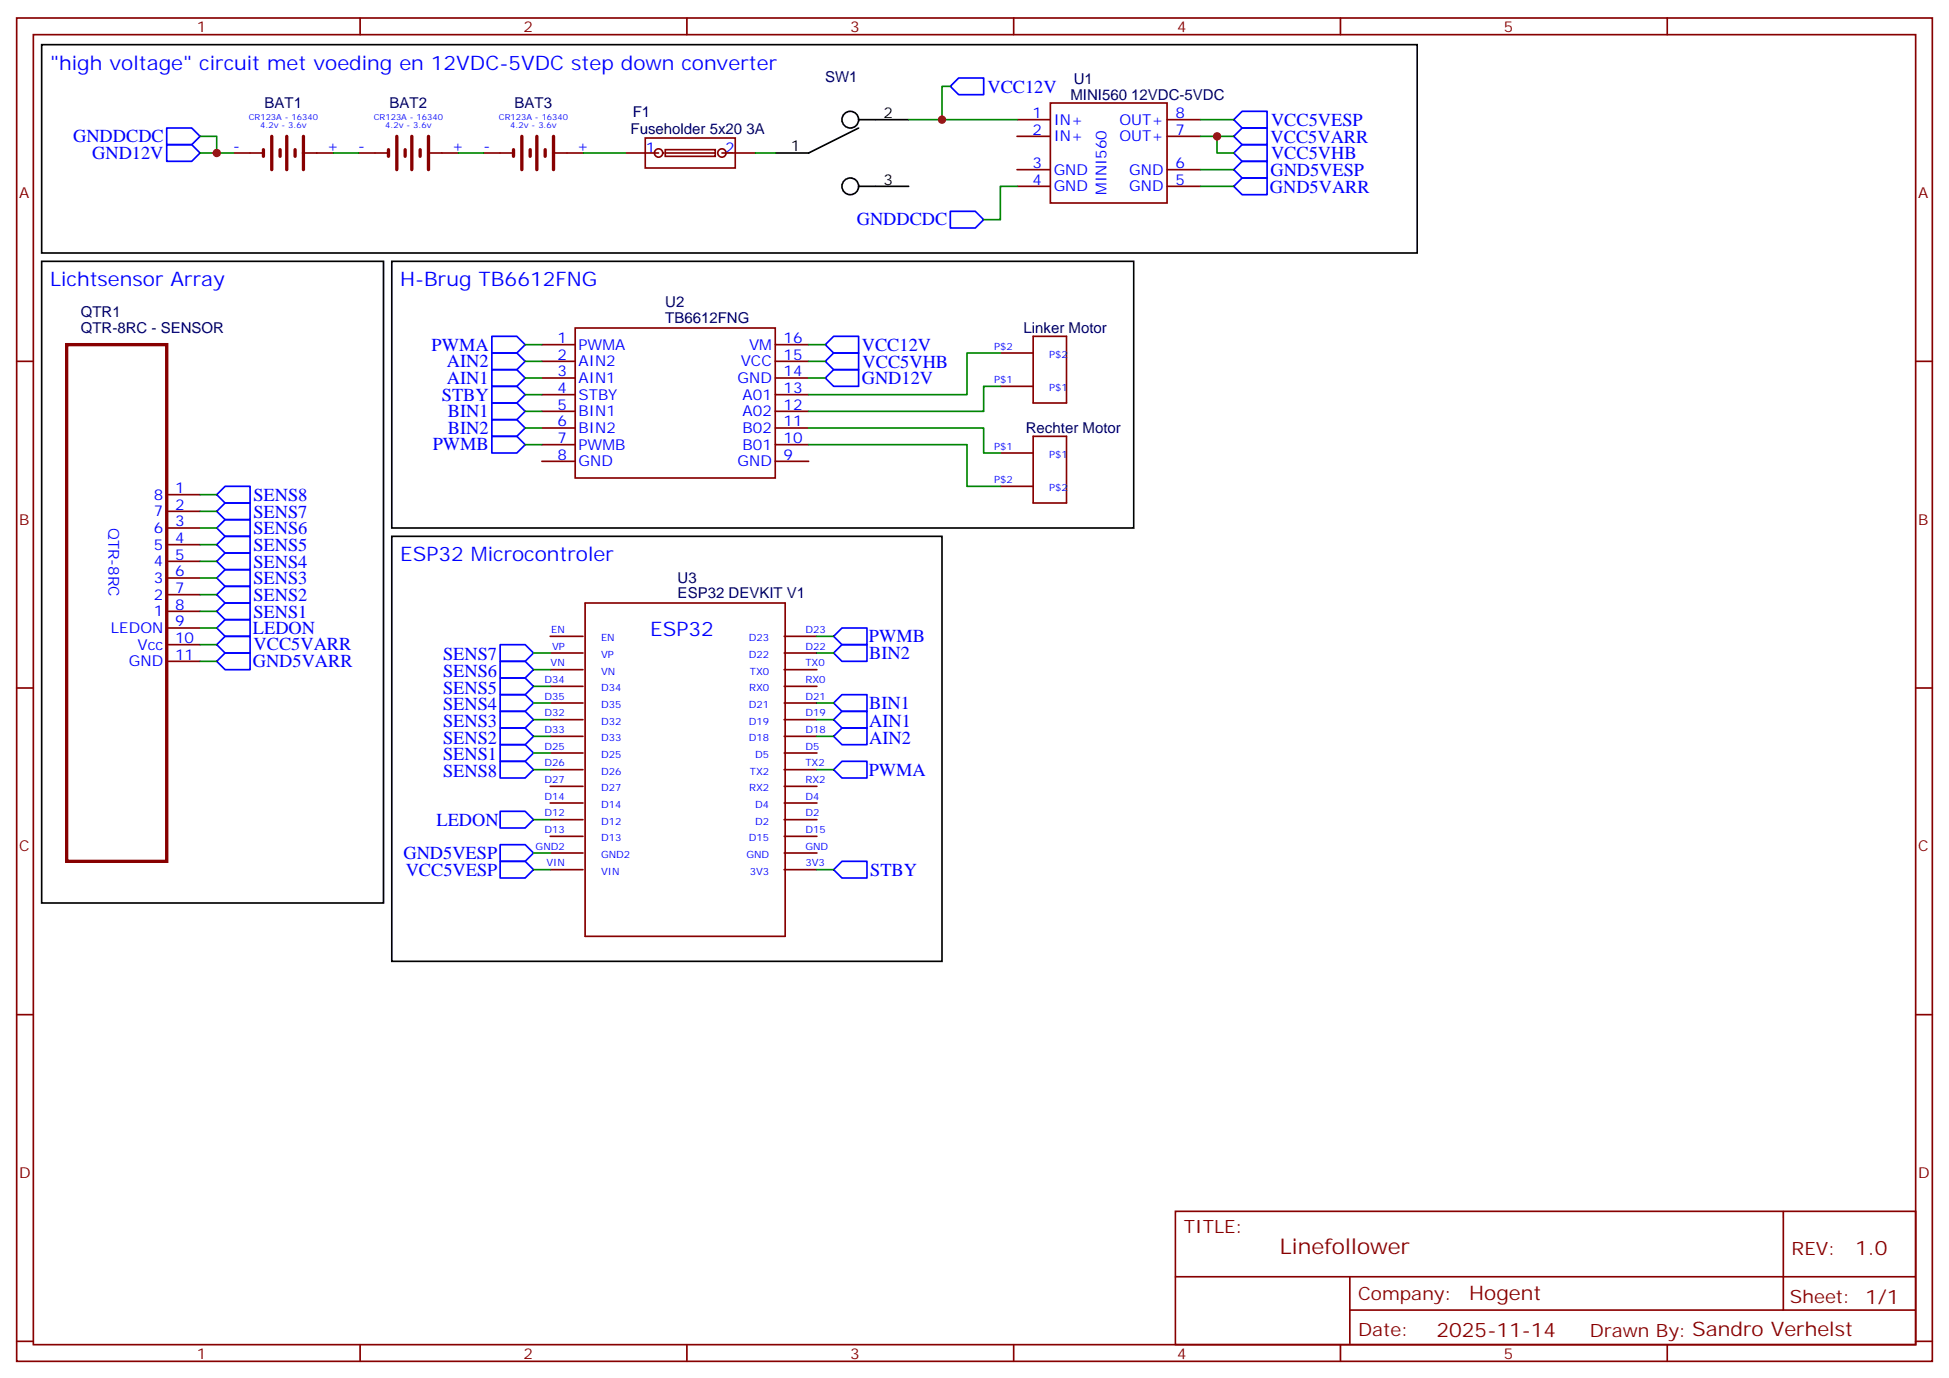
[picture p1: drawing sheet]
<svg xmlns="http://www.w3.org/2000/svg" width="412mm" height="292mm" viewBox="0 0 412 292" stroke-linecap="round" stroke-linejoin="round" font-family="sans-serif">
<g fill="none" stroke="#870000" stroke-width=".35">
<path d="M3.5 3.8h405.4v284.3h-405.4zM7.1 7.3h398.2v277.3h-398.2zM76.2 3.8v3.5M145.3 3.8v3.5M214.5 3.8v3.5M283.6 3.8v3.5M352.8 3.8v3.5M49.4 32.4h6.3M64.2 32.4h6.4M75.8 32.4h6.4M90.7 32.4h6.3M102.3 32.4h6.4"/>
<path d="M117.1 32.4h6.4M132.3 32.4h7M136.5 29.2h19.1v6.4h-19.1zM140.8 31.7h10.5v1.4h-10.5zM140.8 32.4h10.5M152.8 32.4h7M215.2 25.3h7M215.2 28.9h7M215.2 35.9h7M215.2 39.4h7M222.2 21.8h24.7v21.2h-24.7zM246.9 25.3h7.1"/>
<path d="M246.9 28.9h7.1M246.9 35.9h7.1M246.9 39.4h7.1M3.5 76.5h3.6M114.7 76.5h7M114.7 73h7M121.7 69.4h42.3v31.8h-42.3zM164 76.5h7.1M164 73h7.1M211.7 74.7h6.9M218.6 71.2h7.1v14.1h-7.1zM405.3 76.5h3.6"/>
<path d="M114.7 80h7M114.7 83.5h7M114.7 87.1h7M114.7 90.6h7M114.7 94.1h7M114.7 97.6h7M164 80h7.1M164 83.5h7.1M164 87.1h7.1M164 90.6h7.1M164 94.1h7.1M164 97.6h7.1"/>
<path d="M211.7 95.9h6.9M211.7 81.8h6.9M218.6 92.4h7.1v14.1h-7.1zM35.3 118.8h7M35.3 115.3h7M35.3 111.8h7M35.3 108.2h7M35.3 104.7h7M211.7 102.9h6.9M35.3 122.3h7M35.3 125.9h7M35.3 129.4h7"/>
<path d="M35.3 132.9h7M35.3 136.5h7M35.3 140h7M116.4 138.2h7M116.4 134.7h7M123.8 127.6h42.3v70.6h-42.3zM165.9 138.2h7M165.9 134.7h7M3.5 145.6h3.6M116.4 159.4h7M116.4 155.9h7M116.4 152.3h7"/>
<path d="M116.4 148.8h7M116.4 145.3h7M116.4 141.7h7M165.9 159.4h7M165.9 155.9h7M165.9 152.3h7M165.9 148.8h7M165.9 145.3h7M165.9 141.7h7M405.3 145.6h3.6M116.4 177h7M116.4 173.5h7"/>
<path d="M116.4 170h7M116.4 166.4h7M116.4 162.9h7M165.9 177h7M165.9 173.5h7M165.9 170h7M165.9 166.4h7M165.9 162.9h7M116.4 184.1h7M116.4 180.6h7M165.9 184.1h7M165.9 180.6h7"/>
<path d="M3.5 214.8h3.6M405.3 214.8h3.6M248.7 256.4h156.6v28.2h-156.6zM377.3 256.4v20.9M248.7 270.2h156.5M285.6 277.3h119.6M285.6 270.2v14.2M3.5 283.9h3.6M76.2 284.6v3.5M145.3 284.6v3.5M214.5 284.6v3.5M283.6 284.6v3.5"/>
<path d="M352.8 284.6v3.5M405.3 283.9h3.6"/>
<circle cx="139.3" cy="32.4" r=".88"/>
<circle cx="152.8" cy="32.4" r=".88"/>
</g>
<g fill="none" stroke="#870000" stroke-width=".71">
<path d="M55.7 31.7v1.4M57.5 28.9v7M59.3 31.7v1.4M60.7 28.9v7M62.4 31.7v1.4M64.2 28.9v7M82.2 31.7v1.4M84 28.9v7M85.7 31.7v1.4M87.1 28.9v7M88.9 31.7v1.4M90.7 28.9v7"/>
<path d="M108.7 31.7v1.4M110.4 28.9v7M112.2 31.7v1.4M113.6 28.9v7M115.4 31.7v1.4M117.1 28.9v7M14.1 73h21.2v109.3h-21.2z"/>
</g>
<g fill="none" stroke="#008700" stroke-width=".35">
<path d="M201.1 18.3h-1.8v7M42.3 28.9h3.6v3.5M42.3 32.4h7.1M70.6 32.4h5.2M97 32.4h5.3M123.5 32.4h8.8M159.8 32.4h4.2M192.3 25.3h22.9M215.2 39.4h-3.5v7.1h-3.6M254 25.3h7.1M254 28.9h7.1M254 35.9h7.1"/>
<path d="M254 39.4h7.1M257.5 28.9v3.5h3.6M111.1 73h3.6M111.1 76.5h3.6M171.1 73h3.5M171.1 76.5h3.5M211.7 74.7h-7.1v8.8h-33.5M111.1 80h3.6M111.1 87.1h3.6M111.1 90.6h3.6M111.1 94.1h3.6M111.1 83.5h3.6"/>
<path d="M171.1 90.6h37v5.3h3.6M171.1 94.1h33.5v8.8h7.1M171.1 80h3.5M211.7 81.8h-3.6v5.3h-37M42.3 104.7h3.6M42.3 108.2h3.6M42.3 111.8h3.6M42.3 115.3h3.6M42.3 118.8h3.6M42.3 136.5h3.6M42.3 140h3.6M42.3 122.3h3.6"/>
<path d="M42.3 125.9h3.6M42.3 129.4h3.6M42.3 132.9h3.6M112.9 138.2h3.5M172.9 138.2h3.5M172.9 134.7h3.5M112.9 155.9h3.5M112.9 152.3h3.5M112.9 148.8h3.5M112.9 145.3h3.5M112.9 141.7h3.5M112.9 159.4h3.5"/>
<path d="M172.9 155.9h3.5M172.9 152.3h3.5M172.9 148.8h3.5M112.9 173.5h3.5M112.9 162.9h3.5M172.9 162.9h3.5M112.9 180.6h3.5M112.9 184.1h3.5M172.9 184.1h3.5"/>
</g>
<g fill="none" stroke="#00f" stroke-width=".35">
<path d="M201.1 18.3l1.7-1.8h5.3v3.5h-5.3zM35.3 30.6h5.3l1.7 1.8-1.7 1.7h-5.3zM35.3 27.1h5.3l1.7 1.8-1.7 1.7h-5.3zM262.8 34.1h5.3v3.6h-5.3l-1.7-1.8zM262.8 23.6h5.3v3.5h-5.3l-1.7-1.8zM262.8 27.1h5.3v3.5h-5.3l-1.7-1.7zM262.8 37.7h5.3v3.5h-5.3l-1.7-1.8zM262.8 30.6h5.3v3.5h-5.3l-1.7-1.7zM201.1 44.7h5.3l1.7 1.8-1.7 1.8h-5.3zM104.1 74.7h5.3l1.7 1.8-1.7 1.7h-5.3zM104.1 78.2h5.3l1.7 1.8-1.7 1.8h-5.3zM104.1 71.2h5.3l1.7 1.8-1.7 1.7h-5.3z"/>
<path d="M174.6 73l1.8-1.8h5.3v3.5h-5.3zM174.6 76.5l1.8-1.8h5.3v3.5h-5.3zM104.1 85.3h5.3l1.7 1.8-1.7 1.7h-5.3zM104.1 88.8h5.3l1.7 1.8-1.7 1.8h-5.3zM104.1 92.4h5.3l1.7 1.7-1.7 1.8h-5.3zM104.1 81.8h5.3l1.7 1.7-1.7 1.8h-5.3zM174.6 80l1.8-1.8h5.3v3.6h-5.3zM45.9 104.7l1.7-1.8h5.3v3.6h-5.3zM45.9 108.2l1.7-1.7h5.3v3.5h-5.3zM45.9 111.8l1.7-1.8h5.3v3.5h-5.3zM45.9 115.3l1.7-1.8h5.3v3.6h-5.3zM45.9 118.8l1.7-1.7h5.3v3.5h-5.3z"/>
<path d="M45.9 140l1.7-1.8h5.3v3.5h-5.3zM45.9 136.5l1.7-1.8h5.3v3.5h-5.3zM45.9 122.3l1.7-1.7h5.3v3.5h-5.3zM45.9 125.9l1.7-1.8h5.3v3.5h-5.3zM45.9 129.4l1.7-1.8h5.3v3.6h-5.3zM47.6 131.2h5.3v3.5h-5.3l-1.7-1.8zM105.8 140h5.3l1.8 1.7-1.8 1.8h-5.3zM105.8 136.5h5.3l1.8 1.7-1.8 1.8h-5.3zM178.2 132.9h5.2v3.6h-5.2l-1.8-1.8zM178.2 136.5h5.2v3.5h-5.2l-1.8-1.8zM105.8 157.6h5.3l1.8 1.8-1.8 1.7h-5.3zM105.8 154.1h5.3l1.8 1.8-1.8 1.7h-5.3z"/>
<path d="M105.8 150.6h5.3l1.8 1.7-1.8 1.8h-5.3zM105.8 147h5.3l1.8 1.8-1.8 1.8h-5.3zM105.8 143.5h5.3l1.8 1.8-1.8 1.7h-5.3zM176.4 152.3l1.8-1.7h5.2v3.5h-5.2zM176.4 155.9l1.8-1.8h5.2v3.5h-5.2zM178.2 147h5.2v3.6h-5.2l-1.8-1.8zM105.8 178.8h5.3l1.8 1.8-1.8 1.7h-5.3zM105.8 161.1h5.3l1.8 1.8-1.8 1.8h-5.3zM105.8 171.7h5.3l1.8 1.8-1.8 1.8h-5.3zM178.2 161.1h5.2v3.6h-5.2l-1.8-1.8zM105.8 182.3h5.3l1.8 1.8-1.8 1.7h-5.3zM176.4 184.1l1.8-1.8h5.2v3.5h-5.2z"/>
</g>
<g fill="none" stroke="#000" stroke-width=".35">
<path d="M8.8 9.5h291.1v44.1h-291.1zM181.7 27.1l-10.6 5.3h-7.1M181.7 25.3h10.6M181.7 39.4h10.6M8.8 55.3h72.3v135.8h-72.3zM82.9 55.3h157v56.5h-157zM82.9 113.5h116.4v90h-116.4z"/>
<circle cx="179.9" cy="25.3" r="1.76"/>
<circle cx="179.9" cy="39.4" r="1.76"/>
</g>
<g fill="#c00">
<circle cx="45.9" cy="32.4" r=".88"/>
<circle cx="257.5" cy="28.9" r=".88"/>
<circle cx="199.3" cy="25.3" r=".88"/>
</g>
<text font-size="4.6" fill="#800" x="270.8" y="265.4">Linefollower</text>
<g font-size="4.2" fill="#00f">
<text x="10.6" y="14.7">&quot;high voltage&quot; circuit met voeding en 12VDC-5VDC step down converter</text>
<text x="10.6" y="60.6">Lichtsensor Array</text>
<text x="84.7" y="60.6">H-Brug TB6612FNG</text>
<text x="84.7" y="118.8">ESP32 Microcontroler</text>
<text x="137.6" y="134.7">ESP32</text>
</g>
<g font-size="4.2" fill="#800">
<text x="392.5" y="265.7">1.0</text>
<text x="310.9" y="275.2">Hogent</text>
<text x="304" y="283">2025-11-14</text>
</g>
<g font-size="3.9" fill="#00f">
<text x="208.9" y="19.6">VCC12V</text>
<text x="268.9" y="26.7">VCC5VESP</text>
<text x="15.5" y="30.1">GNDDCDC</text>
<text x="19.5" y="33.7">GND12V</text>
<text x="268.8" y="30.2">VCC5VARR</text>
<text x="268.9" y="33.7">VCC5VHB</text>
<text x="268.7" y="40.7">GND5VARR</text>
<text x="268.8" y="37.3">GND5VESP</text>
<text x="181.3" y="47.7">GNDDCDC</text>
<text x="91.3" y="74.2">PWMA</text>
<text x="94.6" y="77.7">AIN2</text>
<text x="182.4" y="74.2">VCC12V</text>
<text x="182.5" y="77.8">VCC5VHB</text>
<text x="94.6" y="81.2">AIN1</text>
<text x="182.4" y="81.4">GND12V</text>
<text x="93.5" y="84.8">STBY</text>
<text x="94.8" y="88.3">BIN1</text>
<text x="91.6" y="95.4">PWMB</text>
<text x="94.8" y="91.8">BIN2</text>
<text x="53.6" y="106.1">SENS8</text>
<text x="53.6" y="109.6">SENS7</text>
<text x="53.6" y="113.1">SENS6</text>
<text x="53.6" y="116.6">SENS5</text>
<text x="53.6" y="120.2">SENS4</text>
<text x="53.6" y="123.7">SENS3</text>
<text x="53.6" y="127.2">SENS2</text>
<text x="53.6" y="130.8">SENS1</text>
<text x="53.5" y="134.1">LEDON</text>
<text x="53.7" y="137.7">VCC5VARR</text>
<text x="183.9" y="135.9">PWMB</text>
<text x="53.5" y="141.2">GND5VARR</text>
<text x="93.8" y="143.3">SENS6</text>
<text x="93.8" y="139.8">SENS7</text>
<text x="183.9" y="139.5">BIN2</text>
<text x="93.8" y="146.8">SENS5</text>
<text x="93.8" y="153.9">SENS3</text>
<text x="93.8" y="150.4">SENS4</text>
<text x="183.9" y="153.9">AIN1</text>
<text x="183.9" y="150">BIN1</text>
<text x="93.8" y="161">SENS1</text>
<text x="93.8" y="157.4">SENS2</text>
<text x="183.9" y="157.4">AIN2</text>
<text x="93.8" y="164.5">SENS8</text>
<text x="183.8" y="164.1">PWMA</text>
<text x="92.4" y="174.8">LEDON</text>
<text x="85.4" y="181.8">GND5VESP</text>
<text x="85.8" y="185.3">VCC5VESP</text>
<text x="184.1" y="185.4">STBY</text>
</g>
<g font-size="3.9" fill="#800">
<text x="250.5" y="261">TITLE:</text>
<text x="379.1" y="265.7">REV:</text>
<text x="287.4" y="275.2">Company:</text>
<text x="378.7" y="275.8">Sheet: 1/1</text>
<text x="287.4" y="282.9">Date:</text>
<text x="336.4" y="282.9">Drawn By: Sandro Verhelst</text>
</g>
<g font-size="3.2" fill="#800">
<text x="41.6" y="6.8">1</text>
<text x="110.8" y="6.8">2</text>
<text x="179.9" y="6.8">3</text>
<text x="249.1" y="6.8">4</text>
<text x="318.2" y="6.8">5</text>
<text x="4.1" y="41.9">A</text>
<text x="405.9" y="41.9">A</text>
<text x="4.1" y="111.1">B</text>
<text x="405.9" y="111.1">B</text>
<text x="4.1" y="180.2">C</text>
<text x="405.9" y="180.2">C</text>
<text x="4.1" y="249.3">D</text>
<text x="405.9" y="249.3">D</text>
<text x="41.6" y="287.6">1</text>
<text x="110.8" y="287.6">2</text>
<text x="179.9" y="287.6">3</text>
<text x="249.1" y="287.6">4</text>
<text x="318.2" y="287.6">5</text>
</g>
<g font-size="3.2" fill="#000080">
<text x="174.6" y="17.4">SW1</text>
<text x="227.2" y="17.7">U1</text>
<text x="56" y="22.9">BAT1</text>
<text x="82.4" y="22.9">BAT2</text>
<text x="108.9" y="22.9">BAT3</text>
<text x="226.5" y="21.2">MINI560 12VDC-5VDC</text>
<text x="133.4" y="28.3">Fuseholder 5x20 3A</text>
<text x="133.9" y="24.7">F1</text>
<text x="140.8" y="65">U2</text>
<text x="17.1" y="70.6">QTR-8RC - SENSOR</text>
<text x="17.1" y="67">QTR1</text>
<text x="140.8" y="68.3">TB6612FNG</text>
<text x="216.6" y="70.5">Linker Motor</text>
<text x="217.1" y="91.7">Rechter Motor</text>
<text x="143.4" y="123.4">U3</text>
<text x="143.4" y="126.6">ESP32 DEVKIT V1</text>
</g>
<g font-size="3.2">
<text x="187" y="25">2</text>
<text x="167.3" y="32">1</text>
<text x="187" y="39.1">3</text>
</g>
<g font-size="3.2" fill="#00f">
<text x="218.5" y="25">1</text>
<text x="218.5" y="28.5">2</text>
<text x="223" y="26.4">IN+</text>
<text x="223" y="29.9">IN+</text>
<text x="236.9" y="29.9">OUT+</text>
<text x="236.9" y="26.4">OUT+</text>
<text x="248.7" y="28.5">7</text>
<text x="248.7" y="25">8</text>
<text x="49.4" y="32">-</text>
<text x="69.1" y="32">+</text>
<text x="75.8" y="32">-</text>
<text x="95.6" y="32">+</text>
<text x="102.3" y="32">-</text>
<text x="122.1" y="32">+</text>
<text x="136.6" y="32.4">1</text>
<text x="153.5" y="32.4">2</text>
<text x="218.5" y="35.6">3</text>
<text x="248.7" y="35.6">6</text>
<text x="218.5" y="39.1">4</text>
<text x="223" y="37">GND</text>
<text x="223" y="40.5">GND</text>
<text x="234.1" y="41.3" transform="rotate(-90 234.1 41.3)">MINI560</text>
<text x="239" y="40.5">GND</text>
<text x="239" y="37">GND</text>
<text x="248.7" y="39.1">5</text>
<text x="117.9" y="72.6">1</text>
<text x="117.9" y="76.1">2</text>
<text x="122.4" y="74">PWMA</text>
<text x="122.4" y="77.5">AIN2</text>
<text x="156.7" y="77.5">VCC</text>
<text x="158.5" y="74">VM</text>
<text x="165.8" y="76.1">15</text>
<text x="165.8" y="72.6">16</text>
<text x="117.9" y="79.7">3</text>
<text x="117.9" y="83.2">4</text>
<text x="122.4" y="81.1">AIN1</text>
<text x="156.1" y="81.1">GND</text>
<text x="165.8" y="83.2">13</text>
<text x="165.8" y="79.7">14</text>
<text x="117.9" y="86.7">5</text>
<text x="122.4" y="84.6">STBY</text>
<text x="122.4" y="88.1">BIN1</text>
<text x="157.1" y="88.1">A02</text>
<text x="157.1" y="84.6">A01</text>
<text x="165.8" y="86.7">12</text>
<text x="117.9" y="90.2">6</text>
<text x="117.9" y="93.8">7</text>
<text x="122.4" y="91.7">BIN2</text>
<text x="122.4" y="95.2">PWMB</text>
<text x="157.1" y="95.2">B01</text>
<text x="157.1" y="91.7">B02</text>
<text x="165.8" y="93.8">10</text>
<text x="165.8" y="90.2">11</text>
<text x="117.9" y="97.3">8</text>
<text x="122.4" y="98.7">GND</text>
<text x="156.1" y="98.7">GND</text>
<text x="165.8" y="97.3">9</text>
<text x="32.6" y="105.8">8</text>
<text x="37" y="107.9">2</text>
<text x="37" y="104.3">1</text>
<text x="22.9" y="111.8" transform="rotate(90 22.9 111.8)">QTR-8RC</text>
<text x="32.6" y="112.8">6</text>
<text x="32.6" y="109.3">7</text>
<text x="37" y="111.4">3</text>
<text x="32.6" y="119.9">4</text>
<text x="32.6" y="116.3">5</text>
<text x="37" y="118.5">5</text>
<text x="37" y="114.9">4</text>
<text x="32.6" y="123.4">3</text>
<text x="37" y="122">6</text>
<text x="37" y="125.5">7</text>
<text x="32.6" y="126.9">2</text>
<text x="32.6" y="130.5">1</text>
<text x="37" y="129">8</text>
<text x="23.5" y="134">LEDON</text>
<text x="29.1" y="137.5">Vcc</text>
<text x="37" y="132.6">9</text>
<text x="37" y="136.1">10</text>
<text x="27.3" y="141">GND</text>
<text x="37" y="139.6">11</text>
</g>
<g font-size="2.1" fill="#00f">
<text x="210.4" y="74">P$2</text>
<text x="222" y="75.8">P$2</text>
<text x="210.4" y="81.1">P$1</text>
<text x="222" y="82.8">P$1</text>
<text x="210.4" y="95.2">P$1</text>
<text x="222" y="96.9">P$1</text>
<text x="210.4" y="102.2">P$2</text>
<text x="222" y="104">P$2</text>
<text x="116.6" y="134">EN</text>
<text x="116.8" y="137.5">VP</text>
<text x="127.2" y="135.7">EN</text>
<text x="158.5" y="135.7">D23</text>
<text x="170.4" y="137.5">D22</text>
<text x="170.4" y="134">D23</text>
<text x="116.5" y="141.1">VN</text>
<text x="127.2" y="142.8">VN</text>
<text x="127.2" y="139.3">VP</text>
<text x="158.5" y="139.3">D22</text>
<text x="158.7" y="142.8">TX0</text>
<text x="170.4" y="141.1">TX0</text>
<text x="115.2" y="148.1">D35</text>
<text x="115.2" y="144.6">D34</text>
<text x="127.2" y="149.8">D35</text>
<text x="127.2" y="146.3">D34</text>
<text x="158.5" y="149.8">D21</text>
<text x="158.5" y="146.3">RX0</text>
<text x="170.4" y="148.1">D21</text>
<text x="170.4" y="144.6">RX0</text>
<text x="115.2" y="155.2">D33</text>
<text x="115.2" y="151.6">D32</text>
<text x="127.2" y="153.4">D32</text>
<text x="158.5" y="153.4">D19</text>
<text x="170.4" y="155.2">D18</text>
<text x="170.4" y="151.6">D19</text>
<text x="115.2" y="158.7">D25</text>
<text x="127.2" y="160.4">D25</text>
<text x="127.2" y="156.9">D33</text>
<text x="158.5" y="156.9">D18</text>
<text x="159.8" y="160.4">D5</text>
<text x="170.4" y="158.7">D5</text>
<text x="115.2" y="165.7">D27</text>
<text x="115.2" y="162.2">D26</text>
<text x="127.2" y="167.5">D27</text>
<text x="127.2" y="164">D26</text>
<text x="158.5" y="167.5">RX2</text>
<text x="158.7" y="164">TX2</text>
<text x="170.4" y="165.7">RX2</text>
<text x="170.4" y="162.2">TX2</text>
<text x="115.2" y="172.8">D12</text>
<text x="115.2" y="169.3">D14</text>
<text x="127.2" y="171">D14</text>
<text x="159.8" y="171">D4</text>
<text x="170.4" y="172.8">D2</text>
<text x="170.4" y="169.3">D4</text>
<text x="113.3" y="179.9">GND2</text>
<text x="115.2" y="176.3">D13</text>
<text x="127.2" y="178.1">D13</text>
<text x="127.2" y="174.5">D12</text>
<text x="158.5" y="178.1">D15</text>
<text x="159.8" y="174.5">D2</text>
<text x="170.4" y="179.9">GND</text>
<text x="170.4" y="176.3">D15</text>
<text x="115.6" y="183.4">VIN</text>
<text x="127.2" y="185.1">VIN</text>
<text x="127.2" y="181.6">GND2</text>
<text x="157.9" y="181.6">GND</text>
<text x="158.6" y="185.1">3V3</text>
<text x="170.4" y="183.4">3V3</text>
</g>
<g font-size="1.8" fill="#00f">
<text x="52.6" y="25.3">CR123A - 16340</text>
<text x="55" y="27.1">4.2v - 3.6v</text>
<text x="79.1" y="25.3">CR123A - 16340</text>
<text x="81.5" y="27.1">4.2v - 3.6v</text>
<text x="105.6" y="25.3">CR123A - 16340</text>
<text x="107.9" y="27.1">4.2v - 3.6v</text>
</g>
</svg>
